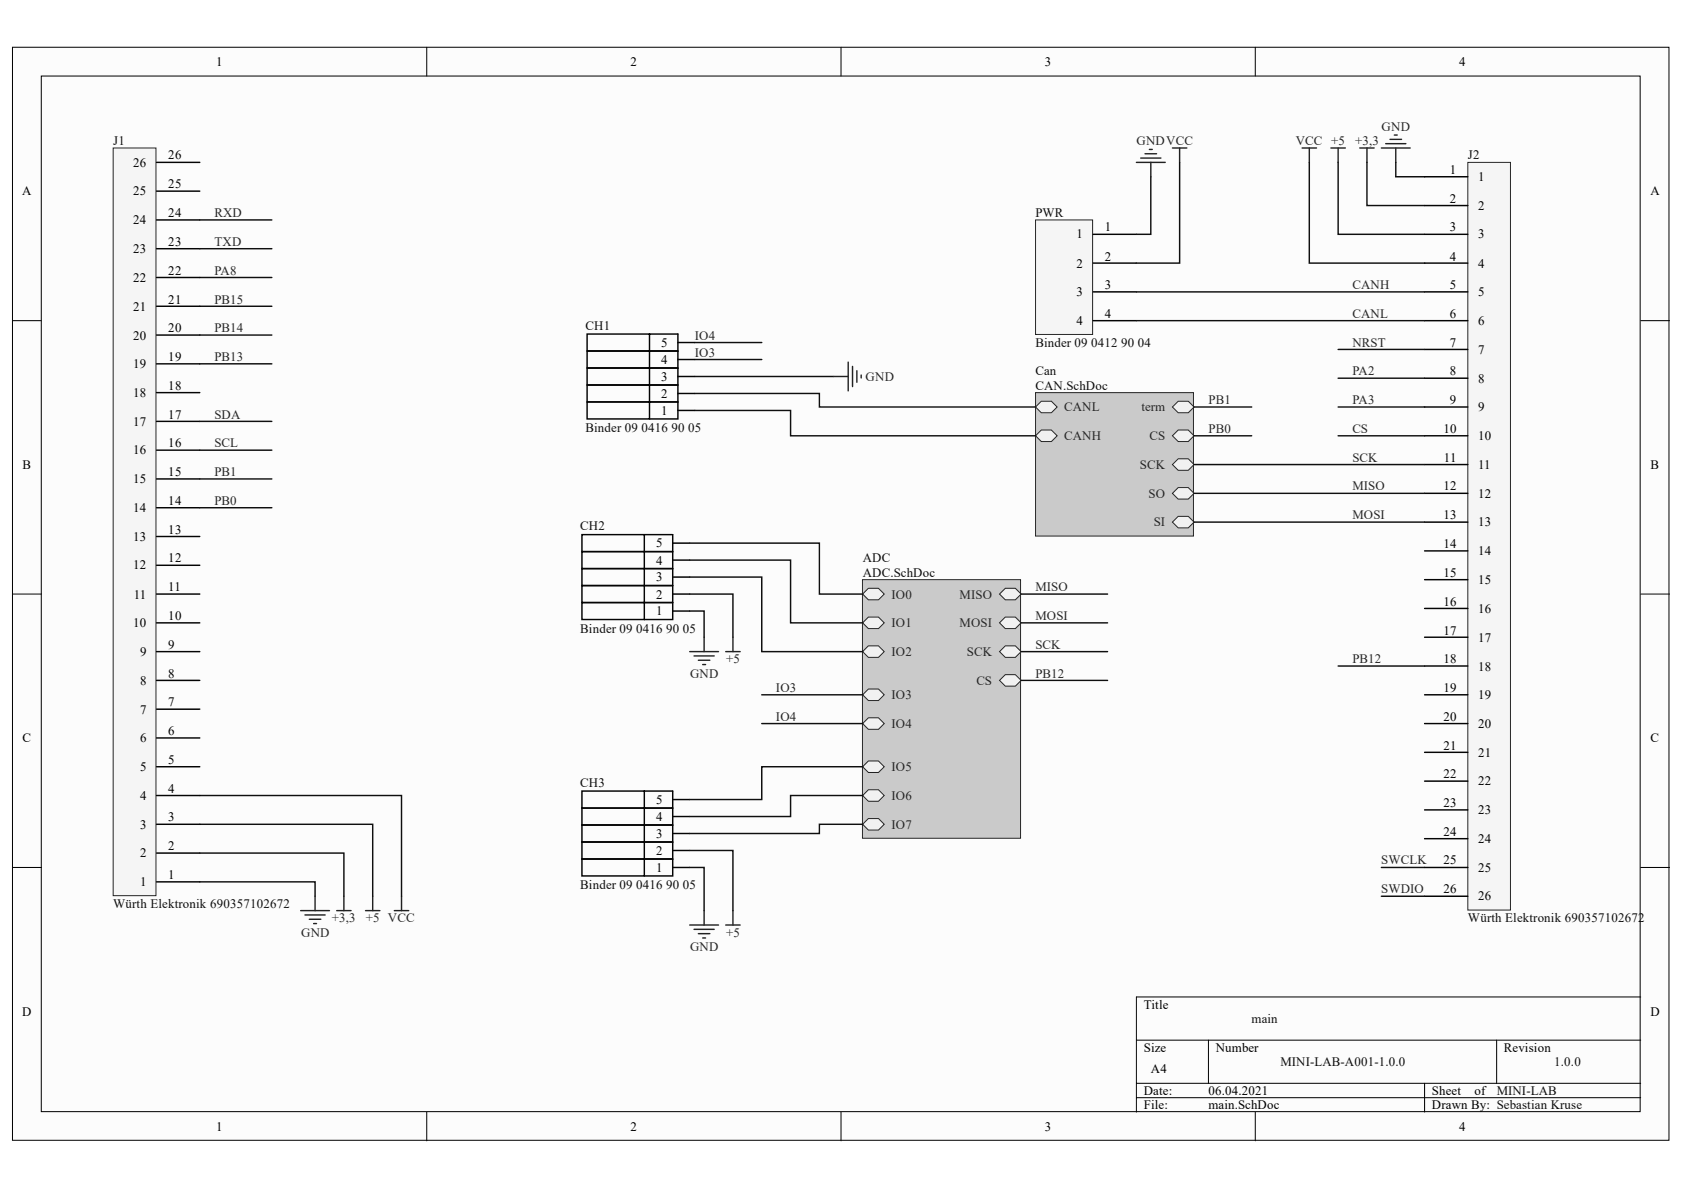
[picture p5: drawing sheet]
<svg xmlns="http://www.w3.org/2000/svg" width="297mm" height="210mm" viewBox="0 0 297 210" stroke-linecap="round" stroke-linejoin="round" font-family="sans-serif">
<g fill="#fcfcfc" stroke="#000" stroke-width=".18">
<path d="M2.2 8.3h292.2v192.8h-292.2z"/>
<path d="M7.3 13.4h282v182.7h-282z"/>
</g>
<g fill="none" stroke="#000" stroke-width=".18">
<path d="M75.3 8.3v5.1M148.3 8.3v5.1M221.4 8.3v5.1M2.2 56.6h5.1M289.4 56.6h5.1M2.2 104.8h5.1M289.4 104.8h5.1M2.2 153h5.1M289.4 153h5.1M289.4 175.9h-89v20.3M75.3 196.2v5M148.3 196.2v5"/>
<path d="M200.4 183.5h89M200.4 191.1h89M200.4 193.6h89M213.2 183.5v7.6M221.4 196.2v5M251.3 191.1v5.1M264 183.5v7.6"/>
</g>
<g fill="none" stroke="#262626" stroke-width=".25">
<path d="M229.7 26.1h2.5M230.9 26.1v2.5M234.8 26.1h2.5M236 26.1v2.5M239.8 26.1h2.6M241.1 26.1v2.5M243.7 26.1h5M244.4 25.3h3.6M245.2 24.6h2M245.9 23.8h.6M246.2 26.1v2.5M55.6 158.1v2.5"/>
<path d="M60.7 158.1v2.5M65.7 158.1v2.5M70.8 158.1v2.5M53 160.6h5.1M53.8 161.4h3.6M54.6 162.1h2M55.3 162.9h.5M59.4 160.6h2.5M64.5 160.6h2.5M69.6 160.6h2.5"/>
</g>
<g fill="none" stroke="#0e0e0e" stroke-width=".25">
<path d="M230.9 28.6v17.8h20.4M236 28.6v12.7h15.3M241.1 28.6v7.7h10.2M246.2 28.6v2.6h5.1M35.2 48.9h12.7M35.2 54h12.7M35.2 59.1h12.7M35.2 64.2h12.7M35.2 155.5h20.4v2.6M35.2 150.5h25.5v7.6M35.2 145.4h30.5v12.7M35.2 140.3h35.6v17.8"/>
<path d="M243.7 153h7.6"/>
</g>
<path d="M258.9 28.6h7.5v131.9h-7.5z" fill="#f5f5f5" stroke="#262626" stroke-width=".18"/>
<g fill="none" stroke="#000" stroke-width=".25">
<path d="M251.3 31.2h7.6M251.3 36.3h7.6M251.3 41.3h7.6M251.3 46.4h7.6M251.3 51.5h7.6M251.3 56.6h7.6M251.3 61.6h7.6M251.3 66.7h7.6M251.3 71.8h7.6M251.3 76.9h7.6M251.3 81.9h7.6M251.3 87h7.6"/>
<path d="M251.3 92.1h7.6M251.3 97.2h7.6M251.3 102.2h7.6M251.3 107.3h7.6M251.3 112.4h7.6M251.3 117.5h7.6M251.3 122.6h7.6M251.3 127.6h7.6M251.3 132.7h7.6M251.3 137.8h7.6M251.3 142.9h7.6M251.3 147.9h7.6"/>
<path d="M251.3 153h7.6M251.3 158.1h7.6"/>
</g>
<path d="M20 26.1h7.5v131.9h-7.5z" fill="#f5f5f5" stroke="#262626" stroke-width=".18"/>
<g fill="none" stroke="#000" stroke-width=".25">
<path d="M27.6 38.8h7.6M27.6 33.7h7.6M27.6 28.6h7.6M27.6 59.1h7.6M27.6 54h7.6M27.6 48.9h7.6M27.6 43.9h7.6M27.6 79.4h7.6M27.6 74.3h7.6M27.6 69.3h7.6M27.6 64.2h7.6M27.6 99.7h7.6"/>
<path d="M27.6 94.6h7.6M27.6 89.6h7.6M27.6 84.5h7.6M27.6 114.9h7.6M27.6 109.9h7.6M27.6 104.8h7.6M27.6 135.2h7.6M27.6 130.2h7.6M27.6 125.1h7.6M27.6 120h7.6M27.6 155.5h7.6M27.6 150.5h7.6"/>
<path d="M27.6 145.4h7.6M27.6 140.3h7.6"/>
</g>
<path d="M35.2 38.8h12.7M35.2 43.9h12.7M35.2 74.3h12.7M35.2 79.4h12.7M236 61.6h15.3M35.2 84.5h12.7M35.2 89.6h12.7" fill="none" stroke="#0e0e0e" stroke-width=".25"/>
<path d="M182.7 69.3h27.8v25.3h-27.8z" fill="#cacaca" stroke="#262626" stroke-width=".18"/>
<g fill="#f0f0f0" stroke="#262626" stroke-width=".18">
<path d="M182.7 76.9l1-1h1.8l1 1-1 1h-1.8z" fill-rule="evenodd"/>
<path d="M182.7 71.8l1-1h1.8l1 1-1 1h-1.8z" fill-rule="evenodd"/>
<path d="M206.8 71.8l1-1h1.8l1 1-1 1h-1.8z" fill-rule="evenodd"/>
<path d="M206.8 76.9l1-1h1.8l1 1-1 1h-1.8z" fill-rule="evenodd"/>
<path d="M206.8 81.9l1-1h1.8l1 1-1 1.1h-1.8z" fill-rule="evenodd"/>
<path d="M206.8 87l1-1h1.8l1 1-1 1h-1.8z" fill-rule="evenodd"/>
<path d="M206.8 92.1l1-1h1.8l1 1-1 1h-1.8z" fill-rule="evenodd"/>
</g>
<g fill="none" stroke="#262626" stroke-width=".25">
<path d="M200.4 28.6h5.1M201.2 27.9h3.6M202 27.1h2M202.7 26.4h.5M203 28.6v2.6M206.8 26.1h2.5M208.1 26.1v2.5M121.7 114.9h5M122.4 115.7h3.6M123.2 116.5h2M123.9 117.2h.6M124.2 112.4v2.5"/>
<path d="M128 114.9h2.6M129.3 112.4v2.5"/>
</g>
<path d="M210.6 76.9h10.2M210.6 71.8h10.2M236 76.9h15.3M236 71.8h15.3M236 66.7h15.3M210.6 81.9h40.7M210.6 87h40.7M210.6 92.1h40.7" fill="none" stroke="#0e0e0e" stroke-width=".25"/>
<path d="M152.1 102.2h27.9v45.7h-27.9z" fill="#cacaca" stroke="#262626" stroke-width=".18"/>
<g fill="#f0f0f0" stroke="#262626" stroke-width=".18">
<path d="M152.2 104.8l1-1h1.8l1 1-1 1h-1.8z" fill-rule="evenodd"/>
<path d="M152.2 109.9l1-1.1h1.8l1 1.1-1 1h-1.8z" fill-rule="evenodd"/>
<path d="M152.2 114.9l1-1h1.8l1 1-1 1.1h-1.8z" fill-rule="evenodd"/>
<path d="M152.2 122.6l1-1.1h1.8l1 1.1-1 1h-1.8z" fill-rule="evenodd"/>
<path d="M152.2 127.6l1-1h1.8l1 1-1 1h-1.8z" fill-rule="evenodd"/>
<path d="M152.2 135.2l1-1h1.8l1 1-1 1.1h-1.8z" fill-rule="evenodd"/>
<path d="M152.2 140.3l1-1h1.8l1 1-1 1h-1.8z" fill-rule="evenodd"/>
<path d="M152.2 145.4l1-1h1.8l1 1-1 1h-1.8z" fill-rule="evenodd"/>
<path d="M176.3 104.8l1-1h1.8l1 1-1 1h-1.8z" fill-rule="evenodd"/>
<path d="M176.3 109.9l1-1.1h1.8l1 1.1-1 1h-1.8z" fill-rule="evenodd"/>
<path d="M176.3 114.9l1-1h1.8l1 1-1 1.1h-1.8z" fill-rule="evenodd"/>
<path d="M176.3 120l1-1h1.8l1 1-1 1h-1.8z" fill-rule="evenodd"/>
</g>
<path d="M180.1 104.8h15.3M180.1 109.9h15.3M180.1 114.9h15.3M236 117.5h15.3M180.1 120h15.3M243.7 158.1h7.6" fill="none" stroke="#0e0e0e" stroke-width=".25"/>
<path d="M182.7 38.8h10v20.2h-10z" fill="#f5f5f5" stroke="#262626" stroke-width=".18"/>
<g fill="none" stroke="#000" stroke-width=".25">
<path d="M114.6 58.9v3h-11v-3h16v3h-5v3h-11v-3h16v3h-5v3h-11v-3h16v3h-5v3h-11v-3h16v3h-5v3h-11v-3h16v3h-5M192.8 41.3h7.6M192.8 46.4h7.6M192.8 51.5h7.6M192.8 56.6h7.6M119.6 72.4h3M119.6 69.4h3M119.6 66.4h3M119.6 63.4h3M119.6 60.4h3M113.7 94.3v3h-11.1v-3h16.1v3h-5v3h-11.1v-3h16.1v3h-5v3h-11.1v-3h16.1v3h-5v3h-11.1v-3h16.1v3h-5v3h-11.1v-3h16.1v3h-5M118.7 98.8h3"/>
<path d="M118.7 95.8h3M118.7 107.8h3M118.7 104.8h3M118.7 101.8h3M113.7 139.5v3h-11.1v-3h16.1v3h-5v3h-11.1v-3h16.1v3h-5v3h-11.1v-3h16.1v3h-5v3h-11.1v-3h16.1v3h-5v3h-11.1v-3h16.1v3h-5M118.7 153h3M118.7 150h3M118.7 147h3M118.7 144h3M118.7 141h3"/>
</g>
<g fill="none" stroke="#0e0e0e" stroke-width=".25">
<path d="M203 31.2v10.1h-2.6M208.1 28.6v17.8h-7.7M200.4 51.5h50.9M200.4 56.6h50.9M122.6 72.4h16.8v4.5h43.3M122.6 69.4h21.9v2.4h38.2M122.6 60.4h11.8M122.6 63.4h11.8M122.6 66.4h24.5M121.7 95.8h22.8v9h7.7M121.7 98.8h17.7v11.1h12.8M121.7 107.8h2.5v4.6"/>
<path d="M121.7 104.8h7.6v7.6M121.7 101.8h12.7v13.1h17.8M134.4 122.6h17.8M134.4 127.6h17.8M152.2 135.2h-17.8v5.8h-12.7M121.7 153h2.5v7.6M121.7 150h7.6v10.6M152.2 145.4h-7.7v1.6h-22.8M152.2 140.3h-12.8v3.7h-17.7"/>
</g>
<path d="M147.1 66.4h2.5M149.6 63.9v5M150.4 64.6v3.6M151.1 65.4v2M151.9 66.2v.5M121.7 163.2h5M122.4 163.9h3.6M123.2 164.7h2M123.9 165.4h.6M124.2 160.6v2.6M128 163.2h2.6M129.3 160.6v2.6" fill="none" stroke="#262626" stroke-width=".25"/>
<g font-size="2.3">
<text x="38.1" y="11.7">1</text>
<text x="111.2" y="11.7">2</text>
<text x="184.3" y="11.7">3</text>
<text x="257.4" y="11.7">4</text>
<text x="23.5" y="29.4">26</text>
<text x="29.7" y="28.1">26</text>
<text x="3.9" y="34.5">A</text>
<text x="23.5" y="34.5">25</text>
<text x="29.7" y="33.2">25</text>
<text x="255.7" y="30.7">1</text>
<text x="255.7" y="35.7">2</text>
<text x="260.7" y="31.9">1</text>
<text x="291.2" y="34.5">A</text>
<text x="23.5" y="39.5">24</text>
<text x="29.7" y="38.3">24</text>
<text x="194.9" y="40.8">1</text>
<text x="255.7" y="40.8">3</text>
<text x="260.7" y="37">2</text>
<text x="23.5" y="44.7">23</text>
<text x="29.7" y="43.4">23</text>
<text x="189.9" y="42.1">1</text>
<text x="189.9" y="47.2">2</text>
<text x="194.9" y="46">2</text>
<text x="255.7" y="46">4</text>
<text x="260.7" y="42.1">3</text>
<text x="260.7" y="47.2">4</text>
<text x="23.5" y="49.8">22</text>
<text x="29.7" y="53.6">21</text>
<text x="29.7" y="48.5">22</text>
<text x="189.9" y="52.3">3</text>
<text x="194.9" y="51">3</text>
<text x="255.7" y="51">5</text>
<text x="260.7" y="52.3">5</text>
<text x="23.5" y="59.9">20</text>
<text x="23.5" y="54.8">21</text>
<text x="29.7" y="58.6">20</text>
<text x="189.9" y="57.4">4</text>
<text x="194.9" y="56.1">4</text>
<text x="255.7" y="56.1">6</text>
<text x="260.7" y="57.4">6</text>
<text x="23.5" y="65">19</text>
<text x="29.7" y="63.7">19</text>
<text x="116.6" y="64.2">4</text>
<text x="116.6" y="61.2">5</text>
<text x="255.7" y="61.2">7</text>
<text x="260.7" y="62.4">7</text>
<text x="23.5" y="70">18</text>
<text x="29.7" y="68.8">18</text>
<text x="116.6" y="70.2">2</text>
<text x="116.6" y="67.2">3</text>
<text x="255.7" y="66.2">8</text>
<text x="255.7" y="71.3">9</text>
<text x="260.7" y="67.5">8</text>
<text x="23.5" y="75.1">17</text>
<text x="29.7" y="73.8">17</text>
<text x="116.6" y="73.2">1</text>
<text x="254.6" y="76.4">10</text>
<text x="260.7" y="72.6">9</text>
<text x="260.7" y="77.6">10</text>
<text x="4" y="82.7">B</text>
<text x="23.5" y="80.2">16</text>
<text x="29.7" y="84">15</text>
<text x="29.7" y="78.9">16</text>
<text x="254.7" y="81.4">11</text>
<text x="260.7" y="82.7">11</text>
<text x="291.2" y="82.7">B</text>
<text x="23.5" y="85.2">15</text>
<text x="29.7" y="89">14</text>
<text x="254.6" y="86.5">12</text>
<text x="260.7" y="87.8">12</text>
<text x="23.5" y="95.4">13</text>
<text x="23.5" y="90.3">14</text>
<text x="29.7" y="94.1">13</text>
<text x="254.6" y="91.6">13</text>
<text x="260.7" y="92.8">13</text>
<text x="23.5" y="100.4">12</text>
<text x="29.7" y="99.2">12</text>
<text x="115.7" y="99.6">4</text>
<text x="115.7" y="96.6">5</text>
<text x="254.6" y="96.6">14</text>
<text x="254.6" y="101.7">15</text>
<text x="260.7" y="97.9">14</text>
<text x="23.6" y="105.6">11</text>
<text x="29.7" y="104.3">11</text>
<text x="115.7" y="105.6">2</text>
<text x="115.7" y="102.6">3</text>
<text x="254.6" y="106.9">16</text>
<text x="260.7" y="103">15</text>
<text x="23.5" y="110.7">10</text>
<text x="29.7" y="109.4">10</text>
<text x="115.7" y="108.6">1</text>
<text x="254.6" y="111.9">17</text>
<text x="260.7" y="108.1">16</text>
<text x="260.7" y="113.2">17</text>
<text x="24.7" y="115.7">9</text>
<text x="29.7" y="119.5">8</text>
<text x="29.7" y="114.5">9</text>
<text x="254.6" y="117">18</text>
<text x="260.7" y="118.3">18</text>
<text x="24.7" y="125.9">7</text>
<text x="24.7" y="120.8">8</text>
<text x="29.7" y="124.6">7</text>
<text x="254.6" y="122.1">19</text>
<text x="260.7" y="123.3">19</text>
<text x="4" y="130.9">C</text>
<text x="24.7" y="130.9">6</text>
<text x="29.7" y="129.7">6</text>
<text x="254.6" y="127.1">20</text>
<text x="260.7" y="128.4">20</text>
<text x="291.2" y="130.9">C</text>
<text x="24.7" y="136">5</text>
<text x="29.7" y="134.7">5</text>
<text x="254.6" y="132.2">21</text>
<text x="254.6" y="137.3">22</text>
<text x="260.7" y="133.5">21</text>
<text x="24.7" y="141.1">4</text>
<text x="29.7" y="139.8">4</text>
<text x="115.7" y="141.8">5</text>
<text x="254.6" y="142.3">23</text>
<text x="260.7" y="138.5">22</text>
<text x="260.7" y="143.6">23</text>
<text x="24.7" y="146.2">3</text>
<text x="29.7" y="150">2</text>
<text x="29.7" y="144.9">3</text>
<text x="115.7" y="147.8">3</text>
<text x="115.7" y="144.8">4</text>
<text x="254.6" y="147.4">24</text>
<text x="260.7" y="148.7">24</text>
<text x="24.7" y="151.2">2</text>
<text x="29.7" y="155">1</text>
<text x="115.7" y="153.8">1</text>
<text x="115.7" y="150.8">2</text>
<text x="254.6" y="152.5">25</text>
<text x="260.7" y="153.8">25</text>
<text x="24.7" y="156.3">1</text>
<text x="254.6" y="157.6">26</text>
<text x="260.7" y="158.8">26</text>
<text x="3.9" y="179.2">D</text>
<text x="201.7" y="177.9">Title</text>
<text x="291.2" y="179.2">D</text>
<text x="201.7" y="185.5">Size</text>
<text x="214.4" y="185.5">Number</text>
<text x="265.3" y="185.5">Revision</text>
<text x="203" y="189.3">A4</text>
<text x="201.7" y="193.1">Date:</text>
<text x="201.7" y="195.7">File:</text>
<text x="213.2" y="193.1">06.04.2021</text>
<text x="213.2" y="195.7">main.SchDoc</text>
<text x="252.6" y="193.1">Sheet</text>
<text x="252.6" y="195.7">Drawn By: Sebastian Kruse</text>
<text x="260.1" y="193.1">of</text>
<text x="38.1" y="199.5">1</text>
<text x="111.2" y="199.5">2</text>
<text x="184.3" y="199.5">3</text>
<text x="257.4" y="199.5">4</text>
</g>
<g font-size="2.3" fill="#262626">
<text x="243.7" y="23.1">GND</text>
<text x="200.5" y="25.6">GNDVCC</text>
<text x="228.6" y="25.6">VCC +5</text>
<text x="239" y="25.6">+3,3</text>
<text x="37.8" y="38.3">RXD</text>
<text x="37.8" y="43.4">TXD</text>
<text x="37.8" y="53.6">PB15</text>
<text x="37.8" y="48.5">PA8</text>
<text x="238.5" y="51">CANH</text>
<text x="37.8" y="58.6">PB14</text>
<text x="122.6" y="59.9">IO4</text>
<text x="238.5" y="56.1">CANL</text>
<text x="37.8" y="63.7">PB13</text>
<text x="122.6" y="62.9">IO3</text>
<text x="238.5" y="61.2">NRST</text>
<text x="152.7" y="67.2">GND</text>
<text x="213.2" y="71.3">PB1</text>
<text x="238.5" y="71.3">PA3</text>
<text x="238.5" y="66.2">PA2</text>
<text x="37.8" y="73.8">SDA</text>
<text x="187.7" y="77.6">CANH</text>
<text x="187.7" y="72.6">CANL</text>
<text x="201.3" y="72.6">term</text>
<text x="202.8" y="77.6">CS</text>
<text x="213.2" y="76.4">PB0</text>
<text x="238.5" y="76.4">CS</text>
<text x="37.8" y="84">PB1</text>
<text x="37.8" y="78.9">SCL</text>
<text x="201.1" y="82.7">SCK</text>
<text x="238.5" y="81.4">SCK</text>
<text x="37.8" y="89">PB0</text>
<text x="202.6" y="87.8">SO</text>
<text x="238.5" y="86.5">MISO</text>
<text x="203.5" y="92.8">SI</text>
<text x="238.5" y="91.6">MOSI</text>
<text x="157.3" y="105.6">IO0</text>
<text x="169.3" y="105.6">MISO</text>
<text x="182.6" y="104.3">MISO</text>
<text x="157.3" y="110.7">IO1</text>
<text x="169.3" y="110.7">MOSI</text>
<text x="182.6" y="109.4">MOSI</text>
<text x="121.7" y="119.5">GND</text>
<text x="128.1" y="117">+5</text>
<text x="157.3" y="115.7">IO2</text>
<text x="170.5" y="115.7">SCK</text>
<text x="182.6" y="114.5">SCK</text>
<text x="182.6" y="119.5">PB12</text>
<text x="238.5" y="117">PB12</text>
<text x="136.9" y="122.1">IO3</text>
<text x="157.3" y="123.3">IO3</text>
<text x="172.2" y="120.8">CS</text>
<text x="136.9" y="127.1">IO4</text>
<text x="157.3" y="128.4">IO4</text>
<text x="157.3" y="136">IO5</text>
<text x="157.3" y="141.1">IO6</text>
<text x="157.3" y="146.2">IO7</text>
<text x="243.6" y="152.5">SWCLK</text>
<text x="243.6" y="157.6">SWDIO</text>
<text x="53.1" y="165.2">GND</text>
<text x="58.5" y="162.6">+3,3</text>
<text x="64.5" y="162.6">+5 VCC</text>
<text x="121.7" y="167.8">GND</text>
<text x="128.1" y="165.2">+5</text>
</g>
<g font-size="2.3" fill="#0e0e0e">
<text x="20" y="25.6">J1</text>
<text x="258.9" y="28.1">J2</text>
<text x="182.6" y="38.3">PWR</text>
<text x="103.3" y="58.2">CH1</text>
<text x="182.6" y="61.2">Binder 09</text>
<text x="192.5" y="61.2">0412</text>
<text x="197.8" y="61.2">90</text>
<text x="200.7" y="61.2">04</text>
<text x="182.6" y="66.2">Can</text>
<text x="182.6" y="68.8">CAN.SchDoc</text>
<text x="103.3" y="76.2">Binder 09</text>
<text x="113.1" y="76.2">0416</text>
<text x="118.4" y="76.2">90</text>
<text x="121.4" y="76.2">05</text>
<text x="102.4" y="93.5">CH2</text>
<text x="152.2" y="99.2">ADC</text>
<text x="152.2" y="101.7">ADC.SchDoc</text>
<text x="102.4" y="111.6">Binder 09</text>
<text x="112.2" y="111.6">0416</text>
<text x="117.5" y="111.6">90</text>
<text x="120.5" y="111.6">05</text>
<text x="102.4" y="138.8">CH3</text>
<text x="20" y="160.1">Würth Elektronik 690357102672</text>
<text x="102.4" y="156.8">Binder 09</text>
<text x="112.2" y="156.8">0416</text>
<text x="117.5" y="156.8">90</text>
<text x="120.5" y="156.8">05</text>
<text x="258.9" y="162.6">Würth Elektronik 690357102672</text>
<text x="220.8" y="180.5">main</text>
<text x="225.9" y="188.1">MINI-LAB-A001-1.0.0</text>
<text x="274.2" y="188.1">1.0.0</text>
<text x="264" y="193.1">MINI-LAB</text>
</g>
</svg>
